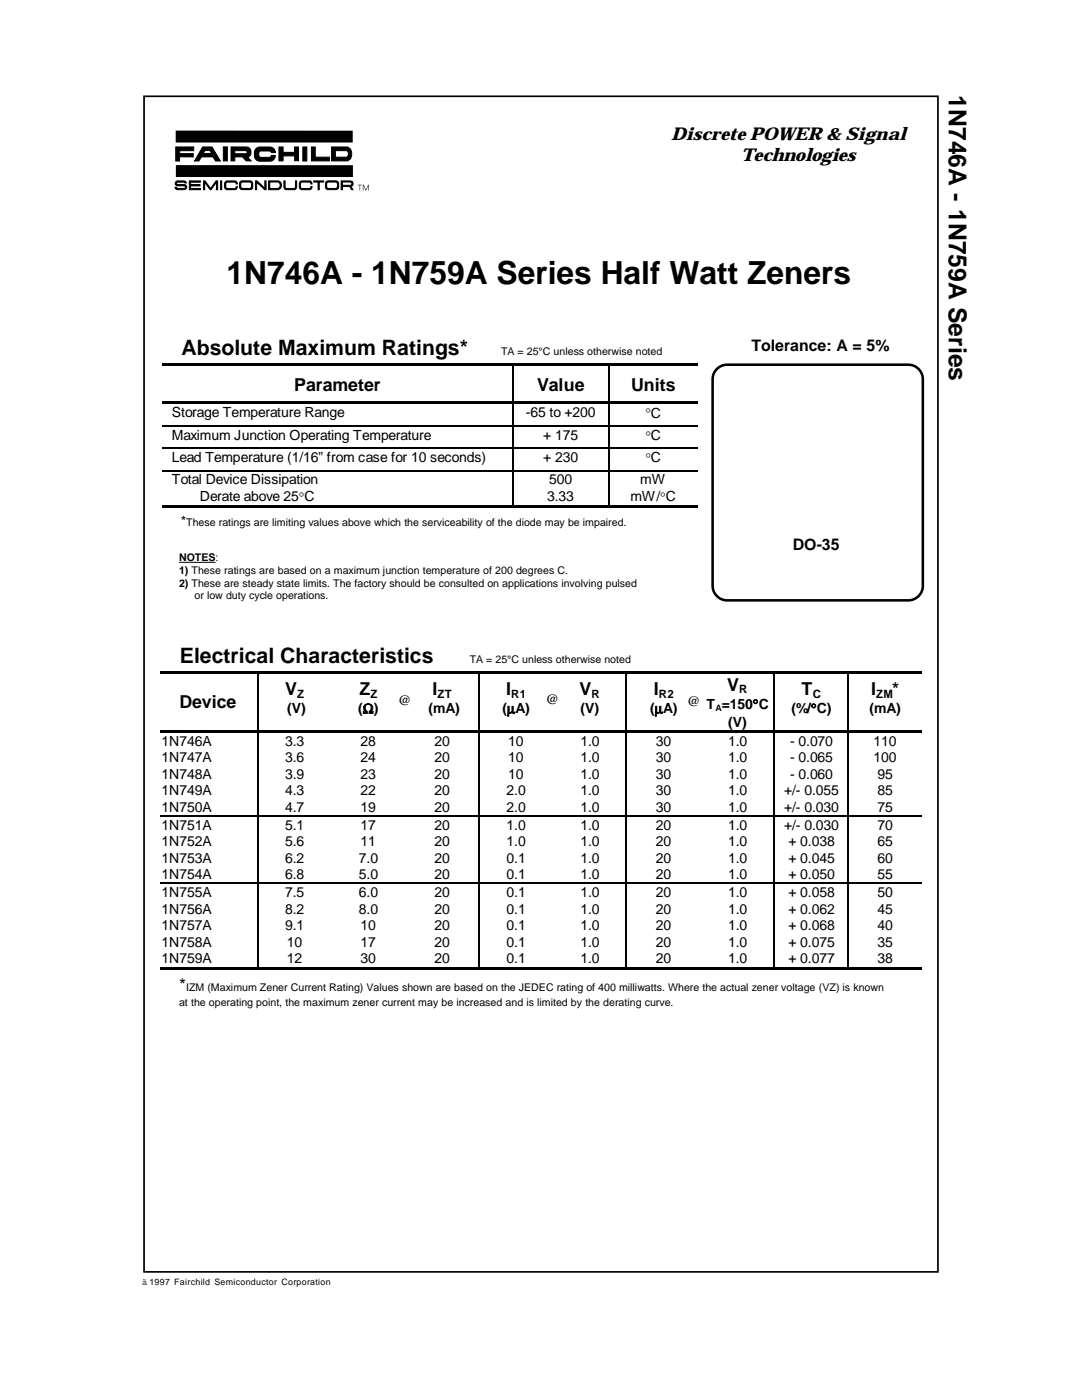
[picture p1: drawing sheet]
<svg xmlns="http://www.w3.org/2000/svg" width="216mm" height="279mm" viewBox="0 0 216 279" stroke-linecap="round" stroke-linejoin="round" font-family="sans-serif">
<path d="M28.7 19.2h158.5v234.6h-158.5z" fill="none" stroke="#000" stroke-width=".34"/>
<g fill="#000">
<path d="M32.3 72.4h69.9v.5h-69.9z" fill-rule="evenodd"/>
<path d="M102.2 72.4h.5v.5h-.5z" fill-rule="evenodd"/>
<path d="M102.7 72.4h18.6v.5h-18.6z" fill-rule="evenodd"/>
<path d="M121.3 72.4h.5v.5h-.5z" fill-rule="evenodd"/>
<path d="M121.8 72.4h17.4v.5h-17.4z" fill-rule="evenodd"/>
<path d="M32.3 80.1h69.9v.5h-69.9z" fill-rule="evenodd"/>
<path d="M102.2 80.1h.5v.5h-.5z" fill-rule="evenodd"/>
<path d="M102.2 84.9h.3v.2h-.3z" fill-rule="evenodd"/>
<path d="M102.2 89.3h.3v.3h-.3z" fill-rule="evenodd"/>
<path d="M102.2 93.8h.3v.3h-.3z" fill-rule="evenodd"/>
<path d="M102.7 80.1h18.6v.5h-18.6z" fill-rule="evenodd"/>
<path d="M121.3 80.1h.5v.5h-.5z" fill-rule="evenodd"/>
<path d="M121.3 84.9h.3v.2h-.3z" fill-rule="evenodd"/>
<path d="M121.3 89.3h.3v.3h-.3z" fill-rule="evenodd"/>
<path d="M121.3 93.8h.3v.3h-.3z" fill-rule="evenodd"/>
<path d="M121.8 80.1h17.4v.5h-17.4z" fill-rule="evenodd"/>
<path d="M32.3 100.8h69.9v.5h-69.9z" fill-rule="evenodd"/>
<path d="M102.2 100.8h.5v.5h-.5z" fill-rule="evenodd"/>
<path d="M102.7 100.8h18.6v.5h-18.6z" fill-rule="evenodd"/>
<path d="M121.3 100.8h.5v.5h-.5z" fill-rule="evenodd"/>
<path d="M121.8 100.8h17.4v.5h-17.4z" fill-rule="evenodd"/>
<path d="M32 134h19.3v.5h-19.3z" fill-rule="evenodd"/>
<path d="M51.3 134h.5v.5h-.5z" fill-rule="evenodd"/>
<path d="M51.8 134h14.3v.5h-14.3z" fill-rule="evenodd"/>
<path d="M66.1 134h.5v.5h-.5z" fill-rule="evenodd"/>
<path d="M66.6 134h14.3v.5h-14.3z" fill-rule="evenodd"/>
<path d="M80.9 134h.5v.5h-.5z" fill-rule="evenodd"/>
<path d="M81.4 134h14v.5h-14z" fill-rule="evenodd"/>
<path d="M95.4 134h.5v.5h-.5z" fill-rule="evenodd"/>
<path d="M95.9 134h14.3v.5h-14.3z" fill-rule="evenodd"/>
<path d="M110.2 134h.5v.5h-.5z" fill-rule="evenodd"/>
<path d="M110.7 134h14.2v.5h-14.2z" fill-rule="evenodd"/>
<path d="M124.9 134h.5v.5h-.5z" fill-rule="evenodd"/>
<path d="M125.4 134h14.3v.5h-14.3z" fill-rule="evenodd"/>
<path d="M139.7 134h.5v.5h-.5z" fill-rule="evenodd"/>
<path d="M140.2 134h14.1v.5h-14.1z" fill-rule="evenodd"/>
<path d="M154.3 134h.6v.5h-.6z" fill-rule="evenodd"/>
<path d="M154.9 134h14.2v.5h-14.2z" fill-rule="evenodd"/>
<path d="M169.1 134h.5v.5h-.5z" fill-rule="evenodd"/>
<path d="M169.6 134h14.3v.5h-14.3z" fill-rule="evenodd"/>
<path d="M32 145.7h19.3v.5h-19.3z" fill-rule="evenodd"/>
<path d="M51.3 145.7h.5v.5h-.5z" fill-rule="evenodd"/>
<path d="M51.8 145.7h14.3v.5h-14.3z" fill-rule="evenodd"/>
<path d="M66.1 145.7h.5v.5h-.5z" fill-rule="evenodd"/>
<path d="M66.6 145.7h14.3v.5h-14.3z" fill-rule="evenodd"/>
<path d="M80.9 145.7h.5v.5h-.5z" fill-rule="evenodd"/>
<path d="M81.4 145.7h14v.5h-14z" fill-rule="evenodd"/>
<path d="M95.4 145.7h.5v.5h-.5z" fill-rule="evenodd"/>
<path d="M95.9 145.7h14.3v.5h-14.3z" fill-rule="evenodd"/>
<path d="M110.2 145.7h.5v.5h-.5z" fill-rule="evenodd"/>
<path d="M110.7 145.7h14.2v.5h-14.2z" fill-rule="evenodd"/>
<path d="M124.9 145.7h.5v.5h-.5z" fill-rule="evenodd"/>
<path d="M125.4 145.7h14.3v.5h-14.3z" fill-rule="evenodd"/>
<path d="M139.7 145.7h.5v.5h-.5z" fill-rule="evenodd"/>
<path d="M140.2 145.7h14.1v.5h-14.1z" fill-rule="evenodd"/>
<path d="M154.3 145.7h.6v.5h-.6z" fill-rule="evenodd"/>
<path d="M154.9 145.7h14.2v.5h-14.2z" fill-rule="evenodd"/>
<path d="M169.1 145.7h.5v.5h-.5z" fill-rule="evenodd"/>
<path d="M169.6 145.7h14.3v.5h-14.3z" fill-rule="evenodd"/>
<path d="M51.3 162.7h.3v.2h-.3z" fill-rule="evenodd"/>
<path d="M51.3 176.2h.3v.2h-.3z" fill-rule="evenodd"/>
<path d="M66.1 162.7h.3v.2h-.3z" fill-rule="evenodd"/>
<path d="M66.1 176.2h.3v.2h-.3z" fill-rule="evenodd"/>
<path d="M80.9 162.7h.2v.2h-.2z" fill-rule="evenodd"/>
<path d="M80.9 176.2h.2v.2h-.2z" fill-rule="evenodd"/>
<path d="M95.4 162.7h.3v.2h-.3z" fill-rule="evenodd"/>
<path d="M95.4 176.2h.3v.2h-.3z" fill-rule="evenodd"/>
<path d="M110.2 162.7h.3v.2h-.3z" fill-rule="evenodd"/>
<path d="M110.2 176.2h.3v.2h-.3z" fill-rule="evenodd"/>
<path d="M124.9 162.7h.2v.2h-.2z" fill-rule="evenodd"/>
<path d="M124.9 176.2h.2v.2h-.2z" fill-rule="evenodd"/>
<path d="M139.7 162.7h.3v.2h-.3z" fill-rule="evenodd"/>
<path d="M139.7 176.2h.3v.2h-.3z" fill-rule="evenodd"/>
<path d="M154.3 162.7h.3v.2h-.3z" fill-rule="evenodd"/>
<path d="M154.3 176.2h.3v.2h-.3z" fill-rule="evenodd"/>
<path d="M169.1 162.7h.2v.2h-.2z" fill-rule="evenodd"/>
<path d="M169.1 176.2h.2v.2h-.2z" fill-rule="evenodd"/>
<path d="M32 193h19.3v.5h-19.3z" fill-rule="evenodd"/>
<path d="M51.3 193h.5v.5h-.5z" fill-rule="evenodd"/>
<path d="M51.8 193h14.3v.5h-14.3z" fill-rule="evenodd"/>
<path d="M66.1 193h.5v.5h-.5z" fill-rule="evenodd"/>
<path d="M66.6 193h14.3v.5h-14.3z" fill-rule="evenodd"/>
<path d="M80.9 193h.5v.5h-.5z" fill-rule="evenodd"/>
<path d="M81.4 193h14v.5h-14z" fill-rule="evenodd"/>
<path d="M95.4 193h.5v.5h-.5z" fill-rule="evenodd"/>
<path d="M95.9 193h14.3v.5h-14.3z" fill-rule="evenodd"/>
<path d="M110.2 193h.5v.5h-.5z" fill-rule="evenodd"/>
<path d="M110.7 193h14.2v.5h-14.2z" fill-rule="evenodd"/>
<path d="M124.9 193h.5v.5h-.5z" fill-rule="evenodd"/>
<path d="M125.4 193h14.3v.5h-14.3z" fill-rule="evenodd"/>
<path d="M139.7 193h.5v.5h-.5z" fill-rule="evenodd"/>
<path d="M140.2 193h14.1v.5h-14.1z" fill-rule="evenodd"/>
<path d="M154.3 193h.6v.5h-.6z" fill-rule="evenodd"/>
<path d="M154.9 193h14.2v.5h-14.2z" fill-rule="evenodd"/>
<path d="M169.1 193h.5v.5h-.5z" fill-rule="evenodd"/>
<path d="M169.6 193h14.3v.5h-14.3z" fill-rule="evenodd"/>
</g>
<g fill="none" stroke="#000" stroke-width=".25">
<path d="M102.4 72.9v7.2M121.5 72.9v7.2M32.3 85h69.9M32.3 89.5h69.9M32.3 93.9h69.9M102.4 80.6v4.3M102.4 85.1v4.2M102.4 89.6v4.2M102.4 94.1v6.7M102.5 85h18.8M102.5 89.5h18.8M102.5 93.9h18.8"/>
<path d="M121.5 80.6v4.3M121.5 85.1v4.2M121.5 89.6v4.2M121.5 94.1v6.7M121.6 85h17.6M121.6 89.5h17.6M121.6 93.9h17.6M51.4 134.5v11.2M95.5 134.5v11.2M125 134.5v11.2M154.5 134.5v11.2M169.2 134.5v11.2"/>
<path d="M51.4 146.2v16.5M95.5 146.2v16.5M125 146.2v16.5M154.5 146.2v16.5M169.2 146.2v16.5M32 162.8h19.3M32 176.3h19.3M51.4 162.9v13.3M51.4 176.4v16.6M51.6 162.8h14.5M51.6 176.3h14.5M66.4 162.8h14.5"/>
<path d="M66.4 176.3h14.5M81.1 162.8h14.3M81.1 176.3h14.3M95.5 162.9v13.3M95.5 176.4v16.6M95.7 162.8h14.5M95.7 176.3h14.5M110.5 162.8h14.4M110.5 176.3h14.4M125 162.9v13.3M125 176.4v16.6M125.1 162.8h14.6"/>
<path d="M125.1 176.3h14.6M140 162.8h14.3M140 176.3h14.3M154.5 162.9v13.3M154.5 176.4v16.6M154.6 162.8h14.5M154.6 176.3h14.5M169.2 162.9v13.3M169.2 176.4v16.6M169.3 162.8h14.6M169.3 176.3h14.6"/>
</g>
<path d="M35.7 112.2h7.3" fill="none" stroke="#000" stroke-width=".2"/>
<path d="M143 73.6l.8-.5 1.3-.3h36.1a2.92 2.92 0 0 1 2.9 2.9v41.2a2.92 2.92 0 0 1-2.9 2.9h-36.1a2.92 2.92 0 0 1-2.9-2.9v-41.2l.3-1.3z" fill="none" stroke="#000" stroke-width=".51"/>
<path d="M35.1 26.1h35.3v2.3h-35.3zM35.1 33h35.3v2.3h-35.3zM71.4 36.9h.8l-.3 .1v1h-.1v-1zM72.4 36.9h.2l.4 1 .5-1h.1v1.1h-.1v-1l-.4 1-.6-1v1h-.1z" fill="#000"/>
<g fill="#000" stroke="#000" stroke-width=".2">
<path d="M35 36.4l.5-.3 1.4 .1 .3 .3-.6-.2-1.1 .1-.3 .2 .3 .2h1.2a.51 .51 0 0 1 .6 .5 .51 .51 0 0 1-.6 .6l-1.5-.1-.3-.4h.3l.3 .2h1.3l.2-.3-.3-.2h-1.2a.47 .47 0 0 1-.5-.2 .47 .47 0 0 1 0-.5zM35.1 29.3h3.6v.8h-2.8v.6h2.7v.6h-2.8v.8h-.7zM37.8 36.1h2.2v.3h-2v.4h1.9v.3h-1.9v.5h2v.3h-2.2zM40.6 36.1h.3l1.1 1.5 1.1-1.5h.3v1.8h-.2v-1.5l-1.1 1.5h-.2l-1.1-1.5v1.5h-.2zM44 36.1h.2v1.8h-.2zM44.6 29.3h.8v2.8h-.8zM45.1 36.2l1.7-.1a.54 .54 0 0 1 .6 .6h-.3v-.2l-.3-.2h-1.4l-.3 .2v.8l.3 .3h1.4l.3-.1v-.2h.3a.54 .54 0 0 1-.6 .6l-1.7-.1a1.19 1.19 0 0 1 0-1.6zM51 36.1h.3l1.5 1.4v-1.4h.3v1.8h-.3l-1.6-1.5v1.5h-.2zM51.2 29.6l.6-.3h2.1a1.12 1.12 0 0 1 1.1 1.2h-.8l-.5-.4-1.9 .1a.71 .71 0 0 0 .3 1.2h1.6l.5-.4h.7a1.08 1.08 0 0 1-1 1.2h-2.1a1.48 1.48 0 0 1-1.1-1.1 1.48 1.48 0 0 1 .5-1.5zM55.7 29.3h.8v1.1h2.3v-1.1h.8v2.8h-.8v-1h-2.3v1h-.8zM56.6 36.1h.3v1.2l.1 .3h1.8l.2-.3-.1-1.2h.3v1.2a.54 .54 0 0 1-.5 .6l-1.8-.1-.3-.5zM60.4 29.3h.8v2.8h-.8z"/>
<path d="M60 36.2l1.7-.1a.54 .54 0 0 1 .6 .6h-.3v-.2l-.3-.2h-1.4l-.3 .2v.8l.3 .3h1.4l.3-.1v-.2h.3a.54 .54 0 0 1-.6 .6l-1.7-.1a1.19 1.19 0 0 1 0-1.6zM62.1 29.3h.8v2.1h2.8v.7h-3.6zM62.6 36.1h2v.2h-.9v1.6h-.2v-1.6h-.9z"/>
<path d="M40.4 29.3l-1.6 2.8h.9l.5-.8h2.3l.5 .8h1l-1.7-2.8zM40.9 30h1l.3 .6h-1.7z"/>
<path d="M46.1 29.3v2.8h.7v-.8h1.6l.7 .8h1l-.7-.8a1.03 1.03 0 0 0 .7-1 1.03 1.03 0 0 0-.9-1zM46.8 30.1h2.2a.31 .31 0 0 1 .3 .3 .31 .31 0 0 1-.3 .3h-2.2z"/>
<path d="M48.1 36.2a1.19 1.19 0 0 0 0 1.6h2.1a1.19 1.19 0 0 0 0-1.6zM48.2 36.4h1.8a.95 .95 0 0 1 .1 1l-.3 .2h-1.6a.95 .95 0 0 1-.1-1.1z"/>
<path d="M53.6 36.1v1.8h1.8a.89 .89 0 0 0 .7-1.1 .89 .89 0 0 0-1-.7zM53.8 36.3h1.6a.67 .67 0 0 1 .5 .7 .67 .67 0 0 1-.5 .6h-1.6z"/>
<path d="M65.2 36.2a1.19 1.19 0 0 0 0 1.6h2.1a1.19 1.19 0 0 0 0-1.6zM65.4 36.4h1.7a.95 .95 0 0 1 .2 1l-.3 .2h-1.6a.95 .95 0 0 1-.2-1.1z"/>
<path d="M66.2 29.3v2.8h3.1a1.54 1.54 0 0 0 .9-1.4 1.54 1.54 0 0 0-.9-1.4zM66.9 30.1h2.4a.81 .81 0 0 1-.1 1.3h-2.3z"/>
<path d="M68.1 36.1v1.8h.2v-.7h1.5l.3 .7h.3l-.4-.7h.1a.63 .63 0 0 0 .2-.9l-.5-.2zM68.3 36.3l1.7 .1 .2 .3-.3 .3h-1.6z"/>
</g>
<text font-size="6.3" x="45.2" y="56.7">1N746A - 1N759A Series Half Watt Zeners</text>
<text font-size="4.9" x="189.3" y="19" transform="rotate(90 189.3 19)">1N746A - 1N759A Series</text>
<g font-size="4.2">
<text x="36.2" y="70.9">Absolute Maximum Ratings*</text>
<text x="35.9" y="132.3">Electrical Characteristics</text>
</g>
<g font-size="3.6">
<text x="58.7" y="78">Parameter</text>
<text x="107.2" y="78">Value</text>
<text x="125.9" y="78">Units</text>
<text x="145.1" y="137.9">V</text>
<text x="35.8" y="141.3">Device</text>
<text x="56.9" y="138.7">V</text>
<text x="71.7" y="138.7">Z</text>
<text x="86.3" y="138.7">I</text>
<text x="101" y="138.7">I</text>
<text x="115.7" y="138.7">V</text>
<text x="130.5" y="138.7">I</text>
<text x="159.9" y="138.7">T</text>
<text x="173.8" y="138.7">I</text>
<text x="178.1" y="138.7">*</text>
</g>
<g font-size="3.5">
<text x="133.9" y="27.9">Discrete POWER &amp; Signal</text>
<text x="147.9" y="32.2">Technologies</text>
<text x="35.7" y="197.7">*</text>
</g>
<g font-size="3.2">
<text x="149.9" y="70">Tolerance: A = 5%</text>
<text x="158.2" y="109.7">DO-35</text>
</g>
<g font-size="2.8">
<text x="34.3" y="83.3">Storage Temperature Range</text>
<text x="104.9" y="83.3">-65 to +200</text>
<text x="128.8" y="83.4">°C</text>
<text x="34.3" y="87.8">Maximum Junction Operating Temperature</text>
<text x="108.4" y="87.8">+ 175</text>
<text x="128.8" y="87.9">°C</text>
<text x="34.3" y="92.2">Lead Temperature (1/16” from case for 10 seconds)</text>
<text x="108.4" y="92.2">+ 230</text>
<text x="128.8" y="92.4">°C</text>
<text x="34.3" y="96.7">Total Device Dissipation</text>
<text x="39.9" y="100.1">Derate above 25°C</text>
<text x="109.2" y="100">3.33</text>
<text x="109.6" y="96.7">500</text>
<text x="125.8" y="100.1">mW/°C</text>
<text x="127.8" y="96.7">mW</text>
<text x="36.1" y="104.9">*</text>
<text x="57.3" y="142.3">(V)</text>
<text x="71.5" y="142.3">(Ω)</text>
<text x="79.4" y="140.7">@</text>
<text x="85.5" y="142.3">(mA)</text>
<text x="100.2" y="142.3">(µA)</text>
<text x="108.9" y="140.6">@</text>
<text x="115.8" y="142.3">(V)</text>
<text x="129.7" y="142.3">(µA)</text>
<text x="137.1" y="140.8">@ T =150°C</text>
<text x="157.9" y="142.3">(%/°C)</text>
<text x="173.5" y="142.3">(mA)</text>
<text x="32.3" y="148.8">1N746A</text>
<text x="56.9" y="148.8">3.3</text>
<text x="72" y="148.8">28</text>
<text x="86.7" y="148.8">20</text>
<text x="101.4" y="148.8">10</text>
<text x="115.8" y="148.8">1.0</text>
<text x="130.9" y="148.8">30</text>
<text x="145.3" y="148.8">1.0</text>
<text x="145.3" y="145">(V)</text>
<text x="157.6" y="148.8">- 0.070</text>
<text x="174.3" y="148.8">110</text>
<text x="32.3" y="152.1">1N747A</text>
<text x="32.3" y="155.4">1N748A</text>
<text x="56.9" y="152.1">3.6</text>
<text x="56.9" y="155.4">3.9</text>
<text x="72" y="152.1">24</text>
<text x="72" y="155.4">23</text>
<text x="86.7" y="152.1">20</text>
<text x="86.7" y="155.4">20</text>
<text x="101.4" y="152.1">10</text>
<text x="101.4" y="155.4">10</text>
<text x="115.8" y="152.1">1.0</text>
<text x="115.8" y="155.4">1.0</text>
<text x="130.9" y="152.1">30</text>
<text x="130.9" y="155.4">30</text>
<text x="145.3" y="152.1">1.0</text>
<text x="145.3" y="155.4">1.0</text>
<text x="157.6" y="152.1">- 0.065</text>
<text x="157.6" y="155.4">- 0.060</text>
<text x="174.3" y="152.1">100</text>
<text x="175.1" y="155.4">95</text>
<text x="32.3" y="158.7">1N749A</text>
<text x="56.9" y="158.7">4.3</text>
<text x="72" y="158.7">22</text>
<text x="86.7" y="158.7">20</text>
<text x="101.1" y="158.7">2.0</text>
<text x="115.8" y="158.7">1.0</text>
<text x="130.9" y="158.7">30</text>
<text x="145.3" y="158.7">1.0</text>
<text x="156.5" y="158.7">+/- 0.055</text>
<text x="175.1" y="158.7">85</text>
<text x="32.3" y="162">1N750A</text>
<text x="32.3" y="165.6">1N751A</text>
<text x="56.9" y="162">4.7</text>
<text x="56.9" y="165.6">5.1</text>
<text x="72" y="162">19</text>
<text x="72" y="165.6">17</text>
<text x="86.7" y="162">20</text>
<text x="86.7" y="165.6">20</text>
<text x="101.1" y="162">2.0</text>
<text x="101.1" y="165.6">1.0</text>
<text x="115.8" y="162">1.0</text>
<text x="115.8" y="165.6">1.0</text>
<text x="130.9" y="162">30</text>
<text x="130.9" y="165.6">20</text>
<text x="145.3" y="162">1.0</text>
<text x="145.3" y="165.6">1.0</text>
<text x="156.5" y="162">+/- 0.030</text>
<text x="156.5" y="165.6">+/- 0.030</text>
<text x="175.1" y="165.6">70</text>
<text x="175.1" y="162">75</text>
<text x="32.3" y="168.9">1N752A</text>
<text x="32.3" y="172.2">1N753A</text>
<text x="56.9" y="168.9">5.6</text>
<text x="56.9" y="172.2">6.2</text>
<text x="71.6" y="172.2">7.0</text>
<text x="72" y="168.9">11</text>
<text x="86.7" y="168.9">20</text>
<text x="86.7" y="172.2">20</text>
<text x="101.1" y="168.9">1.0</text>
<text x="101.1" y="172.2">0.1</text>
<text x="115.8" y="168.9">1.0</text>
<text x="115.8" y="172.2">1.0</text>
<text x="130.9" y="168.9">20</text>
<text x="130.9" y="172.2">20</text>
<text x="145.3" y="168.9">1.0</text>
<text x="145.3" y="172.2">1.0</text>
<text x="157.3" y="168.9">+ 0.038</text>
<text x="157.3" y="172.2">+ 0.045</text>
<text x="175.1" y="168.9">65</text>
<text x="175.1" y="172.2">60</text>
<text x="32.3" y="175.5">1N754A</text>
<text x="32.3" y="179.1">1N755A</text>
<text x="56.9" y="175.5">6.8</text>
<text x="56.9" y="179.1">7.5</text>
<text x="71.6" y="175.5">5.0</text>
<text x="71.6" y="179.1">6.0</text>
<text x="86.7" y="175.5">20</text>
<text x="86.7" y="179.1">20</text>
<text x="101.1" y="175.5">0.1</text>
<text x="101.1" y="179.1">0.1</text>
<text x="115.8" y="175.5">1.0</text>
<text x="115.8" y="179.1">1.0</text>
<text x="130.9" y="175.5">20</text>
<text x="130.9" y="179.1">20</text>
<text x="145.3" y="175.5">1.0</text>
<text x="145.3" y="179.1">1.0</text>
<text x="157.3" y="175.5">+ 0.050</text>
<text x="157.3" y="179.1">+ 0.058</text>
<text x="175.1" y="175.5">55</text>
<text x="175.1" y="179.1">50</text>
<text x="32.3" y="182.4">1N756A</text>
<text x="32.3" y="185.7">1N757A</text>
<text x="56.9" y="182.4">8.2</text>
<text x="56.9" y="185.7">9.1</text>
<text x="71.6" y="182.4">8.0</text>
<text x="72" y="185.7">10</text>
<text x="86.7" y="182.4">20</text>
<text x="86.7" y="185.7">20</text>
<text x="101.1" y="182.4">0.1</text>
<text x="101.1" y="185.7">0.1</text>
<text x="115.8" y="182.4">1.0</text>
<text x="115.8" y="185.7">1.0</text>
<text x="130.9" y="182.4">20</text>
<text x="130.9" y="185.7">20</text>
<text x="145.3" y="182.4">1.0</text>
<text x="145.3" y="185.7">1.0</text>
<text x="157.3" y="182.4">+ 0.062</text>
<text x="157.3" y="185.7">+ 0.068</text>
<text x="175.1" y="182.4">45</text>
<text x="175.1" y="185.7">40</text>
<text x="32.3" y="189">1N758A</text>
<text x="57.2" y="189">10</text>
<text x="72" y="189">17</text>
<text x="86.7" y="189">20</text>
<text x="101.1" y="189">0.1</text>
<text x="115.8" y="189">1.0</text>
<text x="130.9" y="189">20</text>
<text x="145.3" y="189">1.0</text>
<text x="157.3" y="189">+ 0.075</text>
<text x="175.1" y="189">35</text>
<text x="32.3" y="192.3">1N759A</text>
<text x="57.2" y="192.3">12</text>
<text x="72" y="192.3">30</text>
<text x="86.7" y="192.3">20</text>
<text x="101.1" y="192.3">0.1</text>
<text x="115.8" y="192.3">1.0</text>
<text x="130.9" y="192.3">20</text>
<text x="145.3" y="192.3">1.0</text>
<text x="157.3" y="192.3">+ 0.077</text>
<text x="175.1" y="192.3">38</text>
</g>
<g font-size="2.3">
<text x="59.3" y="139.2">Z</text>
<text x="73.9" y="139.2">Z</text>
<text x="87.3" y="139.2">ZT</text>
<text x="102" y="139.2">R1</text>
<text x="118" y="139.2">R</text>
<text x="131.5" y="139.2">R2</text>
<text x="147.5" y="138.4">R</text>
<text x="162.2" y="139.2">C</text>
<text x="174.8" y="139.2">ZM</text>
</g>
<g font-size="2.1">
<text x="100" y="70.9">TA = 25°C unless otherwise noted</text>
<text x="37.2" y="104.9">These ratings are limiting values above which the serviceability of the diode may be impaired.</text>
<text x="35.7" y="112">NOTES:</text>
<text x="35.7" y="114.6">1) These ratings are based on a maximum junction temperature of 200 degrees C.</text>
<text x="35.7" y="117.1">2) These are steady state limits. The factory should be consulted on applications involving pulsed</text>
<text x="38.8" y="119.6">or low duty cycle operations.</text>
<text x="93.7" y="132.3">TA = 25°C unless otherwise noted</text>
<text x="37.1" y="197.7">IZM (Maximum Zener Current Rating) Values shown are based on the JEDEC rating of 400 milliwatts. Where the actual zener voltage (VZ) is known</text>
<text x="35.7" y="200.8">at the operating point, the maximum zener current may be increased and is limited by the derating curve.</text>
</g>
<g font-size="1.8">
<text x="142.7" y="141.9">A</text>
<text x="28.4" y="256.5">ã 1997 Fairchild Semiconductor Corporation</text>
</g>
</svg>
